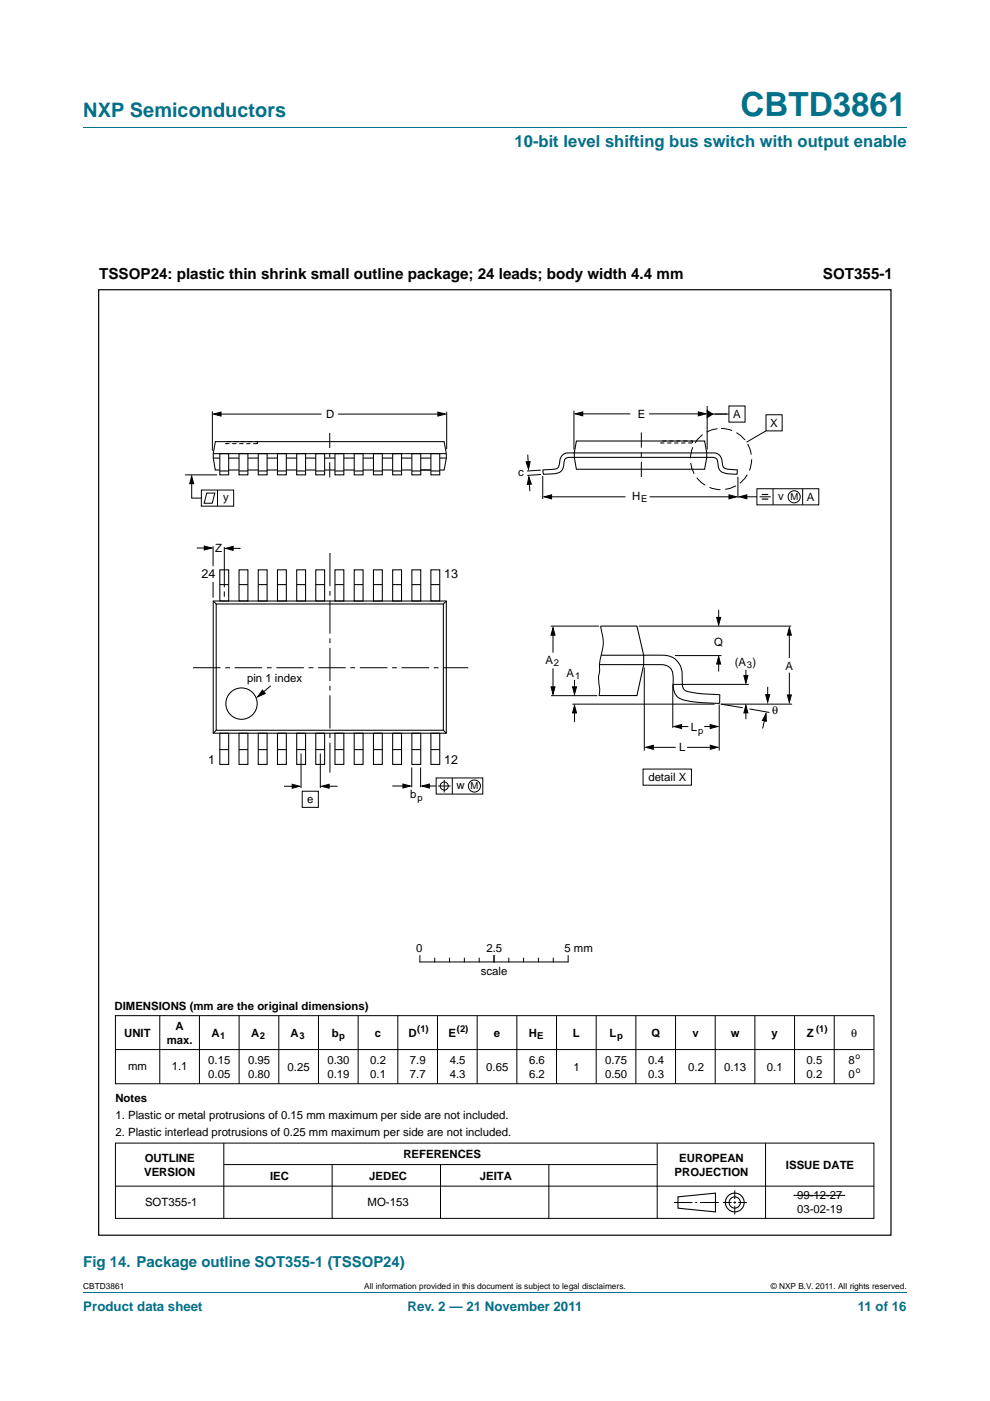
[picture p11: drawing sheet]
<svg xmlns="http://www.w3.org/2000/svg" width="210mm" height="297mm" viewBox="0 0 210 297" stroke-linecap="round" stroke-linejoin="round" font-family="sans-serif">
<path d="M17.7 27h174.6M17.7 273.9h174.6" fill="none" stroke="#00718a" stroke-width=".21"/>
<g fill="none" stroke="#000" stroke-width=".21">
<path d="M45 87.2v8.4M46.2 87.8h22M71.7 87.8h21.9M94.7 87.3v7.9M111.9 96.4l.2 2.5M114.7 99.7l-2.9 .2M121.7 87.1v8.2M122.7 87.7h11M137.7 87.7h11.2M150 86.1v9.2M150.6 87.8h4M154.6 86.1h3.4v3.4h-3.4z"/>
<path d="M162.5 87.9h3.4v3.5h-3.4zM162.5 91.3l-4.2 2.5M39.3 100.7h6.7M40.7 101.6v4h2M41.7 116.2h2.6M42.7 103.9h6.9v3.4h-6.9zM43.8 104.5h1.8l-.6 2.2h-1.7zM45.2 115.8v4.2M46.1 103.9v3.4M47.6 116v8.5M48.5 116.3h2.5M112.2 101.6l.2 2.5"/>
<path d="M114.7 100.6l-2.9 .2M115.1 100.9v4.9M116.2 105.3h16.5M137.8 105.3h17.4M156.5 101.1v4.5M157.7 105.3h2.8M160.5 103.6h13.2v3.4h-13.2zM161.1 105.3h2.4M164 103.6v3.4M170.2 103.6v3.4M45.2 123.4v3.3M47.6 125.4v1.1"/>
<path d="M116.8 132.7h10.2M117.3 133.7v4.7M127.4 132.7a10 10 0 0 1 0 6.8l-.2 1.3v1.3a8.1 8.1 0 0 0 0 4.1l-.2 1.3M135.5 132.7h32.3M143.2 139h9.8M152.4 129.3v2.4M152.4 140v2.4M167.4 134.1v5.4M57.4 145.4l-2.4 2.1M63.8 159.8v7.3M67.9 159.8v7.3M116.9 147.5h9.8"/>
<path d="M117.3 141.7v4.8M121.4 149.3h30.2M121.9 144.2v2.5M121.9 150.5v2.6M136.7 141.5v17.7M137.7 158.5h5.6M142.7 145.1h16.2M142.7 145.1v9.2M143.9 154h2.1M145.7 158.5h5.8M149.4 154h1.7M152.5 149.4v9.8"/>
<path d="M158.2 142v1.9M158.2 150.6v1.9M159 150.3l4.2 .8M162.3 151.9l-.5 2.6M162.8 145.6v2.6M167.4 142.6v5.3M168 149.3h-15.1l4.6 .8M60.2 166.7h2.6M64.1 167.8h3.4v3.4h-3.4zM69 166.7h2.6M83.2 166.7h3M87.3 162.7v4.2"/>
<path d="M89.2 162.7v4.2M90.4 166.7h2.1M92.5 164.9h9.9v3.5h-9.9zM92.9 166.7h2.6M94.2 165.4v2.6M95.9 164.9v3.5M136.4 163.1h10.3v3.4h-10.3zM24.5 215.3h160.9v14.5h-160.9zM33.9 215.3v14.5M42.3 215.3v14.5M50.7 215.3v14.5M59.1 215.3v14.5"/>
<path d="M67.5 215.3v14.5M76 215.3v14.5M84.4 215.3v14.5M89.1 202.6v1.4M89.1 204h31.3M92.2 203.2v.8M92.8 215.3v14.5M95.3 203.2v.8M98.5 203.2v.8M101.2 215.3v14.5M101.6 203.2v.8M104.8 202.6v1.4"/>
<path d="M107.9 203.2v.8M109.6 215.3v14.5M111.1 203.2v.8M114.2 203.2v.8M117.3 203.2v.8M118 215.3v14.5M120.5 202.6v1.4M126.5 215.3v14.5M134.9 215.3v14.5M143.3 215.3v14.5M151.7 215.3v14.5M160.1 215.3v14.5"/>
<path d="M168.5 215.3v14.5M176.9 215.3v14.5M24.5 222.5h160.8M24.5 251.5h160.9M24.5 242.4h160.9v15.9h-160.9zM47.5 242.4v15.9M47.5 246.9h91.8M70.4 246.9v11.4M93.4 246.9v11.4M116.4 246.9v11.4M139.4 242.4v15.9M143 255h3.9"/>
<path d="M147.5 255h.4M148.5 255h4M153.3 255h1.9M155.6 255h.5M155.8 252.4v1.8M155.8 254.7v.5M155.8 255.7v1.8M156.6 255h1.8M162.4 242.4v15.9M168.3 253.4h11"/>
<circle cx="168.4" cy="105.3" r="1.28"/>
<circle cx="94.2" cy="166.7" r=".86"/>
<circle cx="100.6" cy="166.7" r="1.28"/>
</g>
<g fill="none" stroke="#000" stroke-width=".23">
<path d="M143.8 253.8l8-.8v3.9l-8-.7z"/>
<circle cx="155.8" cy="255" r="1.99"/>
<circle cx="155.8" cy="255" r="1.2"/>
</g>
<g fill="#000" stroke="#000" stroke-width=".21">
<path d="M45.3 87.8l1.6-.4v.8zM92.9 87.4l1.6 .4-1.6 .4zM111.6 97.9h.8l-.3 1.6zM122 87.7l1.6-.4v.9zM148.1 87.3l1.6 .4-1.6 .5zM150 87l1.2 .8-1.2 .8zM40.7 101l.4 1.6h-.9zM43.3 115.8l1.6 .4-1.6 .4zM47.9 116.3l1.5-.5v.9zM112.2 101.1l.5 1.5-.8 .1zM115.4 105.3l1.6-.4v.9zM154.6 104.9l1.6 .4-1.6 .5z"/>
<path d="M156.8 105.3l1.6-.4v.9zM117.3 133.1l.4 1.6h-.8zM152 130.9h.9l-.5 1.6zM167.4 133.1l.4 1.6h-.8zM55.7 146.3l.6 .7-1.7 .8zM116.9 145.6h.8l-.4 1.6zM121.9 149.6l.4 1.6h-.9zM121.4 145.6h.9l-.4 1.6zM137 158.4l1.6-.4v.9zM143 154l1.6-.4v.9zM150.6 153.6l1.6 .4-1.6 .5zM150.7 158l1.5 .4-1.5 .5z"/>
<path d="M152.4 139.2l.5 1.6h-.9zM158.2 149.6l.4 1.5h-.8zM157.8 143.2h.8l-.4 1.6zM162.5 151.3v1.6l-.8-.2zM162.4 147.3h.9l-.5 1.6zM167 147.3h.8l-.4 1.6zM62 166.3l1.6 .4-1.6 .4zM68.2 166.7l1.6-.4v.8zM85.5 166.2l1.5 .5-1.5 .4zM89.5 166.7l1.6-.5v.9z"/>
</g>
<path d="M40.9 141.6h58.4" fill="none" stroke="#000" stroke-width=".21" stroke-dasharray="5.8 1 1 1" stroke-linecap="butt"/>
<path d="M70 117.2v46.6" fill="none" stroke="#000" stroke-width=".21" stroke-dasharray="7 1 1 1" stroke-linecap="butt"/>
<g fill="none" stroke="#000" stroke-width=".22">
<path d="M45.2 96.2h49.5M45.2 97.1h1.4M46.6 96.2h1.9v4.5h-1.9zM46.6 99.7h-.9l-.5-2.6v-.9l.5-2.6h48.5l.5 2.6v.9l-.5 2.6h-.9M46.6 99.9h1.9M48.5 97.1h2.2M48.5 99.7h2.2M50.7 96.2h1.9v4.5h-1.9zM50.7 99.9h1.9M52.6 97.1h2.2M52.6 99.7h2.2M54.8 96.2h1.9v4.5h-1.9z"/>
<path d="M54.8 99.9h1.9M56.7 97.1h2.2M56.7 99.7h2.2M58.9 96.2h1.8v4.5h-1.8zM58.9 99.9h1.8M60.7 97.1h2.2M60.7 99.7h2.2M62.9 96.2h1.9v4.5h-1.9zM62.9 99.9h1.9M64.8 97.1h2.2M64.8 99.7h2.2M67 96.2h1.9v4.5h-1.9z"/>
<path d="M67 99.9h1.9M68.9 97.1h2.1M68.9 99.7h2.1M71 96.2h1.9v4.5h-1.9zM71 99.9h1.9M72.9 97.1h2.2M72.9 99.7h2.3M75.1 96.2h1.9v4.5h-1.9zM75.1 99.9h1.9M77 99.7h2.2M77 97.1h2.2M79.2 96.2h1.9v4.5h-1.9z"/>
<path d="M79.2 99.9h1.9M81.1 99.7h2.2M81.1 97.1h2.2M83.3 96.2h1.9v4.5h-1.9zM83.3 99.9h1.9M85.2 99.7h2.2M85.2 97.1h2.2M87.4 96.2h1.8v4.5h-1.8zM87.4 99.9h1.8M89.2 97.1h2.2M91.4 96.2h1.9v4.5h-1.9zM91.4 99.9h1.9"/>
<path d="M91.4 99.7h-2.2M93.3 97.1h1.4M115.2 99.6l2.4-.1a1.12 1.12 0 0 0 1.1-1.4 1.98 1.98 0 0 1 2.5-2.1h28.7a3.7 3.7 0 0 1 2.7 .5 4.4 4.4 0 0 1 .8 2.5 3.5 3.5 0 0 0 2.8 .6h.2a.62 .62 0 0 1-.3 .9 5.7 5.7 0 0 1-3.3-.6l-.3-.6-.2-.8a1.22 1.22 0 0 0-1.5-1.5h-28.9a2.53 2.53 0 0 0-2.1 .5l-.2 .6a2.18 2.18 0 0 1-2.6 2.4h-1.7zM122.2 93.5h27.3l.4 2.5v1l-.4 2.5h-27.3l-.4-2.5v-1zM45.2 127.4h49.5v28.1h-49.5zM45.2 127.4l.7 .7M45.9 128.1h48.1v26.7h-48.1zM46.6 120.8h1.9v6.6h-1.9zM46.6 124h1.9M50.7 120.8h1.9v6.6h-1.9zM50.7 124h1.9M54.8 120.8h1.9v6.6h-1.9z"/>
<path d="M54.8 124h1.9M58.9 120.8h1.8v6.6h-1.8zM58.9 124h1.8M62.9 120.8h1.9v6.6h-1.9zM62.9 124h1.9M67 120.8h1.9v6.6h-1.9zM67 124h1.9M71 120.8h1.9v6.6h-1.9zM71 124h1.9M75.1 120.8h1.9v6.6h-1.9zM75.1 124h1.9M79.2 120.8h1.9v6.6h-1.9z"/>
<path d="M79.2 124h1.9M83.3 120.8h1.9v6.6h-1.9zM83.3 124h1.9M87.4 120.8h1.8v6.6h-1.8zM87.4 124h1.8M91.4 120.8h1.9v6.6h-1.9zM91.4 124h1.9M94.7 127.4l-.7 .7M127.4 132.7h7.7l1.4 6.2v2l-1.4 6.6h-8.1M127.5 138.9h10a12.6 12.6 0 0 1 5.2 .5 4.2 4.2 0 0 1 2 4.3v.7a1.99 1.99 0 0 0 .9 2.1 34.7 34.7 0 0 0 7.1 .8l-.1 1.7a16.1 16.1 0 0 1-5.1-.1l-1.5-.3a3.2 3.2 0 0 1-3.2-3.8v-.7a2.47 2.47 0 0 0-2.1-3.2h-13.6M45.9 154.8l-.7 .7M46.6 155.5h1.9v6.6h-1.9z"/>
<path d="M46.6 158.9h1.9M50.7 155.5h1.9v6.6h-1.9zM50.7 158.9h1.9M54.8 155.5h1.9v6.6h-1.9zM54.8 158.9h1.9M58.9 155.5h1.8v6.6h-1.8zM58.9 158.9h1.8M62.9 155.5h1.9v6.6h-1.9zM62.9 158.9h1.9M67 155.5h1.9v6.6h-1.9zM67 158.9h1.9M71 155.5h1.9v6.6h-1.9z"/>
<path d="M71 158.9h1.9M75.1 155.5h1.9v6.6h-1.9zM75.1 158.9h1.9M79.2 155.5h1.9v6.6h-1.9zM79.2 158.9h1.9M83.3 155.5h1.9v6.6h-1.9zM83.3 158.9h1.9M87.4 155.5h1.8v6.6h-1.8zM87.4 158.9h1.8M91.4 155.5h1.9v6.6h-1.9zM91.4 158.9h1.9M94 154.8l.7 .7"/>
<circle cx="51.2" cy="149.2" r="3.3"/>
</g>
<path d="M161.6 104.8h1.3M161.6 105.8h1.3" fill="none" stroke="#000" stroke-width=".24"/>
<path d="M69.9 91.8v9.5M136 91.7v9.5" fill="none" stroke="#000" stroke-width=".21" stroke-dasharray="3.2 1 1 1" stroke-linecap="butt"/>
<circle cx="152.9" cy="97.3" r="6.5" fill="none" stroke="#000" stroke-width=".21" stroke-dasharray="2.4 1" stroke-linecap="butt"/>
<path d="M47.9 93.6h6.7v.5h-6.7zM140.2 93.5h6.7v.4h-6.7z" fill="none" stroke="#000" stroke-width=".21" stroke-dasharray=".9 .6" stroke-linecap="butt"/>
<path d="M20.9 61.4h168.1v200.5h-168.1z" fill="none" stroke="#000" stroke-width=".25"/>
<text font-size="7" fill="#00718a" x="157" y="24.6">CBTD3861</text>
<text font-size="4.2" fill="#00718a" x="17.7" y="24.9">NXP Semiconductors</text>
<text font-size="3.5" fill="#00718a" x="109.1" y="31.1">10-bit level shifting bus switch with output enable</text>
<g font-size="3.2">
<text x="21.1" y="59.1">TSSOP24: plastic thin shrink small outline package; 24 leads; body width 4.4 mm</text>
<text x="174.6" y="59.1">SOT355-1</text>
</g>
<text font-size="3.2" fill="#00718a" x="17.7" y="268.6">Fig 14. Package outline SOT355-1 (TSSOP24)</text>
<g font-size="2.8" fill="#00718a">
<text x="17.7" y="277.9">Product data sheet</text>
<text x="86.4" y="277.9">Rev. 2 — 21 November 2011</text>
<text x="181.9" y="277.9">11 of 16</text>
</g>
<g font-size="2.7">
<text x="42.8" y="122.6">24</text>
<text x="94.2" y="122.5">13</text>
<text x="44.2" y="162">1</text>
<text x="94.2" y="162">12</text>
</g>
<g font-size="2.4">
<text x="69.2" y="88.7">D</text>
<text x="135.3" y="88.7">E</text>
<text x="155.5" y="88.7">A</text>
<text x="163.4" y="90.5">X</text>
<text x="109.9" y="101">c</text>
<text x="47.3" y="106.3">y</text>
<text x="134.1" y="105.9">H</text>
<text x="165" y="106.1">v</text>
<text x="171.2" y="106.2">A</text>
<text x="45.7" y="116.9">Z</text>
<text x="151.5" y="136.9">Q</text>
<text x="115.7" y="140.7">A</text>
<text x="120.2" y="143.5">A</text>
<text x="155.8" y="141.3">(A )</text>
<text x="166.6" y="142">A</text>
<text x="52.4" y="144.7">pin 1 index</text>
<text x="146.5" y="155.1">L</text>
<text x="163.8" y="151.5">θ</text>
<text x="144" y="159.3">L</text>
<text x="96.8" y="167.4">w</text>
<text x="137.5" y="165.6">detail X</text>
<text x="65.1" y="170.2">e</text>
<text x="87" y="169.3">b</text>
<text x="88.3" y="201.9">0</text>
<text x="103.2" y="201.9">2.5</text>
<text x="119.7" y="201.9">5 mm</text>
<text x="102" y="206.6">scale</text>
<text x="24.3" y="214.2">DIMENSIONS (mm are the original dimensions)</text>
<text x="26.3" y="219.9">UNIT</text>
<text x="35.4" y="221.3">max.</text>
<text x="37.2" y="218.4">A</text>
<text x="44.9" y="219.9">A</text>
<text x="53.3" y="219.9">A</text>
<text x="61.6" y="219.9">A</text>
<text x="70.4" y="219.9">b</text>
<text x="79.5" y="219.9">c</text>
<text x="86.6" y="219.9">D</text>
<text x="95.1" y="219.9">E</text>
<text x="104.8" y="219.9">e</text>
<text x="112.2" y="219.9">H</text>
<text x="121.5" y="219.9">L</text>
<text x="129.3" y="219.9">L</text>
<text x="138.2" y="219.9">Q</text>
<text x="146.8" y="219.9">v</text>
<text x="155" y="219.9">w</text>
<text x="163.7" y="219.9">y</text>
<text x="171.1" y="219.9">Z</text>
<text x="180.5" y="219.9">θ</text>
<text x="27.2" y="226.8">mm</text>
<text x="36.4" y="227">1.1</text>
<text x="44.2" y="225.5">0.15</text>
<text x="52.6" y="225.5">0.95</text>
<text x="61" y="227.1">0.25</text>
<text x="69.4" y="225.5">0.30</text>
<text x="78.5" y="225.5">0.2</text>
<text x="87" y="225.5">7.9</text>
<text x="95.4" y="225.5">4.5</text>
<text x="103.1" y="227">0.65</text>
<text x="112.2" y="225.5">6.6</text>
<text x="121.6" y="227">1</text>
<text x="128.3" y="225.5">0.75</text>
<text x="137.5" y="225.5">0.4</text>
<text x="146" y="227">0.2</text>
<text x="153.6" y="227">0.13</text>
<text x="162.7" y="227">0.1</text>
<text x="171.1" y="225.5">0.5</text>
<text x="180" y="225.6">8</text>
<text x="24.5" y="233.6">Notes</text>
<text x="44.2" y="228.5">0.05</text>
<text x="52.6" y="228.5">0.80</text>
<text x="69.4" y="228.5">0.19</text>
<text x="78.5" y="228.5">0.1</text>
<text x="87" y="228.5">7.7</text>
<text x="95.4" y="228.5">4.3</text>
<text x="112.2" y="228.5">6.2</text>
<text x="128.3" y="228.5">0.50</text>
<text x="137.5" y="228.5">0.3</text>
<text x="171.1" y="228.5">0.2</text>
<text x="180" y="228.6">0</text>
<text x="24.5" y="237.2">1. Plastic or metal protrusions of 0.15 mm maximum per side are not included.</text>
<text x="24.5" y="240.9">2. Plastic interlead protrusions of 0.25 mm maximum per side are not included.</text>
<text x="85.5" y="245.6">REFERENCES</text>
<text x="30.6" y="249.3">VERSION</text>
<text x="30.7" y="246.3">OUTLINE</text>
<text x="57.3" y="250.2">IEC</text>
<text x="78.3" y="250.2">JEDEC</text>
<text x="101.8" y="250.2">JEITA</text>
<text x="143.1" y="249.3">PROJECTION</text>
<text x="144.1" y="246.3">EUROPEAN</text>
<text x="166.7" y="247.8">ISSUE DATE</text>
<text x="30.8" y="255.8">SOT355-1</text>
<text x="78" y="255.8">MO-153</text>
<text x="169.1" y="254.3">99-12-27</text>
<text x="169.1" y="257.2">03-02-19</text>
</g>
<g font-size="2">
<text x="136" y="106.4">E</text>
<text x="167.7" y="106.1">M</text>
<text x="117.5" y="141.2">2</text>
<text x="122" y="144">1</text>
<text x="158.4" y="141.7">3</text>
<text x="148.1" y="155.5">p</text>
<text x="99.8" y="167.4">M</text>
<text x="88.6" y="169.8">p</text>
<text x="46.7" y="220.3">1</text>
<text x="55.1" y="220.3">2</text>
<text x="63.5" y="220.3">3</text>
<text x="71.9" y="220.3">p</text>
<text x="88.5" y="218.9">(1)</text>
<text x="96.9" y="218.9">(2)</text>
<text x="113.9" y="220.3">E</text>
<text x="130.9" y="220.3">p</text>
<text x="173.1" y="218.9">(1)</text>
</g>
<g font-size="1.8">
<text x="181.5" y="224.5">o</text>
<text x="181.5" y="227.4">o</text>
<text x="17.7" y="273.3">CBTD3861</text>
<text x="77.2" y="273.3">All information provided in this document is subject to legal disclaimers.</text>
<text x="163.5" y="273.3">© NXP B.V. 2011. All rights reserved.</text>
</g>
</svg>
